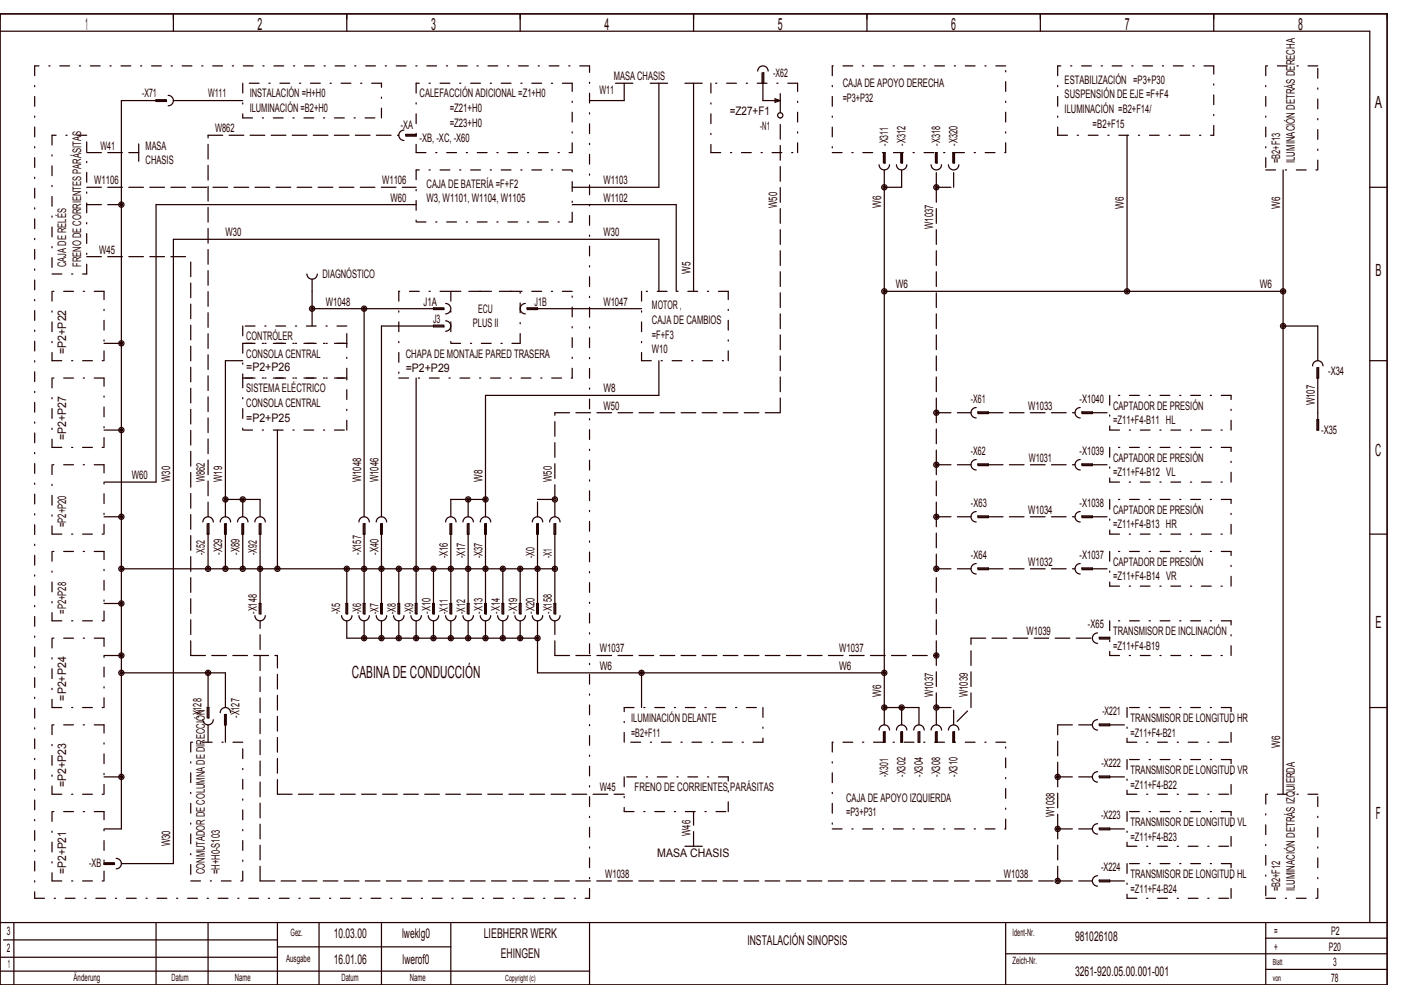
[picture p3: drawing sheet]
<svg xmlns="http://www.w3.org/2000/svg" width="404mm" height="284mm" viewBox="0 0 404 284" stroke-linecap="round" stroke-linejoin="round" font-family="sans-serif">
<g fill="none" stroke="#240000" stroke-width=".35" stroke-dasharray="2.8 2.8 .4 2.8">
<path d="M10 19v240M170 19h-160M240 19v25M290 19h-50M305 19v20M350 19h-45M365 19v30M380 19h-15M15 39v40M25 39h-10M70 24v10M70 34h40"/>
<path d="M110 34v-10M110 24h-40M120 24v20M165 24h-45M205 24v20M230 24h-25M305 39h45M350 39v-20M120 49v15M120 44h45M165 49h-45M165 44v-20"/>
<path d="M205 44h25M230 44v-20M240 44h50M290 44v-25M365 49h15M380 49v-30M15 79h10M25 79v-40M120 64h45M165 64v-15M15 84v20M30 84h-15"/>
<path d="M70 94v5M70 99h30M70 99v10M100 99v-5M100 94h-30M100 99h-30M115 84v25M130 84v15M130 99h20M150 99v-15M150 84h-20M165 84h-50"/>
<path d="M185 84v20M210 84h-25M15 109v20M15 104h15M30 109h-15M30 104v-20M70 109h30M70 109v15M100 109v-10M100 109h-30M115 109h50M165 109v-25"/>
<path d="M185 104h25M210 104v-20M320 114v10M355 114h-35M15 134v20M15 129h15M30 134h-15M30 129v-20M70 124h30M100 124v-15M320 129v10M320 139h35"/>
<path d="M320 124h35M355 139v-10M355 129h-35M355 124v-10M15 159v20M15 154h15M30 159h-15M30 154v-20M320 159v10M320 144v10M320 154h35M355 159h-35"/>
<path d="M355 154v-10M355 144h-35M15 179h15M30 179v-20M320 179v10M320 169h35M355 179h-35M355 169v-10M15 184v20M30 184h-15M320 189h35M355 189v-10"/>
<path d="M15 209v20M15 204h15M30 209h-15M30 204v-20M55 214v40M70 214h-15M180 214v-10M180 204h40M220 204v10M220 214h-40M240 214v25M290 214h-50"/>
<path d="M325 204v10M325 214h30M325 219v10M355 214v-10M355 204h-30M355 219h-30M15 234v20M15 229h15M30 234h-15M30 229v-20M180 224v10M180 234h30"/>
<path d="M210 234v-10M210 224h-30M240 239h50M290 239v-25M325 229h30M325 234v10M355 229v-10M355 234h-30M365 229v30M380 229h-15M10 259h160M15 254h15"/>
<path d="M30 254v-20M55 254h15M70 254v-40M170 259v-240M325 244h30M325 249v10M325 259h30M355 244v-10M355 259v-10M355 249h-30M365 259h15M380 259v-30"/>
</g>
<g fill="none" stroke="#240000" stroke-width=".35">
<path d="M0 4h400v280h-400zM0 9h395v257M50 4v5M100 4v5M150 4v5M200 4v5M250 4v5M300 4v5M350 4v5M48 28.8h-3v.5h3v-.3h-13v210h-5M48.5 27.5a1.5 1.5 0 0 1 1.5 1.5 1.5 1.5 0 0 1-1.5 1.5M50 29h20"/>
<path d="M116.5 37.5a1.5 1.5 0 0 0-1.5 1.5 1.5 1.5 0 0 0 1.5 1.5M120 39h-3v-.2h3v.5h-3M177.5 24h5M180 24v5h-10M187.5 24h5M190 24v30h-25M197.5 24h5M200 24v60M218.5 20.5a1.5 1.5 0 0 1 1.5-1.5 1.5 1.5 0 0 1 1.5 1.5M219.8 21v3h.4v-3h-.2v8h5M223.5 28.5l1.5 .5-1.5 .5zM225 27v5.5"/>
<path d="M325 39v45M40 41.5v5M120 59h-75v80h-15M165 59h30v25M253.5 47.5a1.5 1.5 0 0 0 1.5 1.5 1.5 1.5 0 0 0 1.5-1.5M255 44v3h.2v-3h-.5v3M255 49v160M258.5 47.5a1.5 1.5 0 0 0 1.5 1.5 1.5 1.5 0 0 0 1.5-1.5M260 44v3h.2v-3h-.5v3M260 49v5h-5M268.5 47.5a1.5 1.5 0 0 0 1.5 1.5 1.5 1.5 0 0 0 1.5-1.5M270 44v3h.2v-3h-.4v3"/>
<path d="M273.5 47.5a1.5 1.5 0 0 0 1.5 1.5 1.5 1.5 0 0 0 1.5-1.5M275 44v3h.2v-3h-.4v3M370 49v180M395 54h5M88.5 79a1.5 1.5 0 0 0 1.5 1.5 1.5 1.5 0 0 0 1.5-1.5M30 99h5M90 80.5v13.5M105 89v60M128 93.8h-3v.5h3v-.3h-18v55M128 88.8h-3v.5h3v-.3h-38M128.5 92.5a1.5 1.5 0 0 1 1.5 1.5 1.5 1.5 0 0 1-1.5 1.5M128.5 87.5a1.5 1.5 0 0 1 1.5 1.5 1.5 1.5 0 0 1-1.5 1.5"/>
<path d="M151.5 87.5a1.5 1.5 0 0 0-1.5 1.5 1.5 1.5 0 0 0 1.5 1.5M185 89h-33v-.2h3v.5h-3M190 84v-15h-140v180h-15M255 84h115M370 94h10v10M70 104h-5v45M120 109v68h.2v-3h-.5v3M190 104v10h-50v35M281.5 117.5a1.5 1.5 0 0 0-1.5 1.5 1.5 1.5 0 0 0 1.5 1.5M285 119h-3v-.2h3v.5h-3M311.5 117.5a1.5 1.5 0 0 0-1.5 1.5 1.5 1.5 0 0 0 1.5 1.5M315 119h-3v-.2h3v.5h-3"/>
<path d="M378.5 105.5a1.5 1.5 0 0 1 1.5-1.5 1.5 1.5 0 0 1 1.5 1.5M379.7 106v3h.6v-3h-.3v18M395 104h5M30 124h5M80 124v40M281.5 132.5a1.5 1.5 0 0 0-1.5 1.5 1.5 1.5 0 0 0 1.5 1.5M285 134h-3v-.2h3v.5h-3M311.5 132.5a1.5 1.5 0 0 0-1.5 1.5 1.5 1.5 0 0 0 1.5 1.5M315 134h-3v-.2h3v.5h-3M379.7 121h.6v3h-.6zM30 149h5M58.5 150.5a1.5 1.5 0 0 1 1.5-1.5 1.5 1.5 0 0 1 1.5 1.5"/>
<path d="M59.8 151v3h.4v-3h-.2v13M63.5 150.5a1.5 1.5 0 0 1 1.5-1.5 1.5 1.5 0 0 1 1.5 1.5M64.7 151v3h.5v-3h-.2v13M65 144h10v5M68.5 150.5a1.5 1.5 0 0 1 1.5-1.5 1.5 1.5 0 0 1 1.5 1.5M69.7 151v3h.6v-3h-.3v13M70 144v5M73.5 150.5a1.5 1.5 0 0 1 1.5-1.5 1.5 1.5 0 0 1 1.5 1.5M74.8 151v3h.5v-3h-.3v26h.3v-3h-.5v3M103.5 150.5a1.5 1.5 0 0 1 1.5-1.5 1.5 1.5 0 0 1 1.5 1.5M104.7 151v3h.6v-3h-.3v26h.3v-3h-.6v3M108.5 150.5a1.5 1.5 0 0 1 1.5-1.5 1.5 1.5 0 0 1 1.5 1.5"/>
<path d="M109.8 151v3h.5v-3h-.3v26h.3v-3h-.5v3M128.5 150.5a1.5 1.5 0 0 1 1.5-1.5 1.5 1.5 0 0 1 1.5 1.5M129.8 151v3h.4v-3h-.2v26h.2v-3h-.4v3M133.5 150.5a1.5 1.5 0 0 1 1.5-1.5 1.5 1.5 0 0 1 1.5 1.5M134.8 151v3h.4v-3h-.2v26h.2v-3h-.4v3M135 144v5M138.5 150.5a1.5 1.5 0 0 1 1.5-1.5 1.5 1.5 0 0 1 1.5 1.5M139.7 151v3h.6v-3h-.3v26h.3v-3h-.6v3M140 144h-10v5M153.5 150.5a1.5 1.5 0 0 1 1.5-1.5 1.5 1.5 0 0 1 1.5 1.5M154.7 151v3h.5v-3h-.2v26h.2v-3h-.5v3M158.5 150.5a1.5 1.5 0 0 1 1.5-1.5 1.5 1.5 0 0 1 1.5 1.5"/>
<path d="M159.7 151v3h.6v-3h-.3v26h.3v-3h-.6v3M281.5 147.5a1.5 1.5 0 0 0-1.5 1.5 1.5 1.5 0 0 0 1.5 1.5M285 149h-3v-.2h3v.5h-3M311.5 147.5a1.5 1.5 0 0 0-1.5 1.5 1.5 1.5 0 0 0 1.5 1.5M315 149h-3v-.2h3v.5h-3M395 154h5M30 174h5M35 164h125M73.5 177.5a1.5 1.5 0 0 0 1.5 1.5 1.5 1.5 0 0 0 1.5-1.5M98.5 177.5a1.5 1.5 0 0 0 1.5 1.5 1.5 1.5 0 0 0 1.5-1.5M100 179v5h55M100 164v13h.2v-3h-.5v3"/>
<path d="M103.5 177.5a1.5 1.5 0 0 0 1.5 1.5 1.5 1.5 0 0 0 1.5-1.5M105 179v5M108.5 177.5a1.5 1.5 0 0 0 1.5 1.5 1.5 1.5 0 0 0 1.5-1.5M110 179v5M113.5 177.5a1.5 1.5 0 0 0 1.5 1.5 1.5 1.5 0 0 0 1.5-1.5M115 164v13h.2v-3h-.4v3M115 179v5M118.5 177.5a1.5 1.5 0 0 0 1.5 1.5 1.5 1.5 0 0 0 1.5-1.5M120 179v5M123.5 177.5a1.5 1.5 0 0 0 1.5 1.5 1.5 1.5 0 0 0 1.5-1.5M125 164v13h.3v-3h-.6v3M125 179v5"/>
<path d="M128.5 177.5a1.5 1.5 0 0 0 1.5 1.5 1.5 1.5 0 0 0 1.5-1.5M130 179v5M133.5 177.5a1.5 1.5 0 0 0 1.5 1.5 1.5 1.5 0 0 0 1.5-1.5M135 179v5M138.5 177.5a1.5 1.5 0 0 0 1.5 1.5 1.5 1.5 0 0 0 1.5-1.5M140 179v5M143.5 177.5a1.5 1.5 0 0 0 1.5 1.5 1.5 1.5 0 0 0 1.5-1.5M145 164v13h.3v-3h-.5v3M145 179v5M148.5 177.5a1.5 1.5 0 0 0 1.5 1.5 1.5 1.5 0 0 0 1.5-1.5M150 164v13h.2v-3h-.4v3M150 179v5"/>
<path d="M153.5 177.5a1.5 1.5 0 0 0 1.5 1.5 1.5 1.5 0 0 0 1.5-1.5M155 179v15h100M158.5 177.5a1.5 1.5 0 0 0 1.5 1.5 1.5 1.5 0 0 0 1.5-1.5M281.5 162.5a1.5 1.5 0 0 0-1.5 1.5 1.5 1.5 0 0 0 1.5 1.5M285 164h-3v-.2h3v.5h-3M311.5 162.5a1.5 1.5 0 0 0-1.5 1.5 1.5 1.5 0 0 0 1.5 1.5M315 164h-3v-.2h3v.5h-3M30 189h5M35 194h30v10M60 194v13h.2v-3h-.4v3M185 194v10M316.5 182.5a1.5 1.5 0 0 0-1.5 1.5 1.5 1.5 0 0 0 1.5 1.5"/>
<path d="M320 184h-3v-.2h3v.5h-3M58.5 207.5a1.5 1.5 0 0 0 1.5 1.5 1.5 1.5 0 0 0 1.5-1.5M60 209v5M63.5 205.5a1.5 1.5 0 0 1 1.5-1.5 1.5 1.5 0 0 1 1.5 1.5M64.7 206v3h.5v-3h-.2v8M253.5 210.5a1.5 1.5 0 0 1 1.5-1.5 1.5 1.5 0 0 1 1.5 1.5M254.7 211v3h.5v-3h-.2v3M255 204h10v5M258.5 210.5a1.5 1.5 0 0 1 1.5-1.5 1.5 1.5 0 0 1 1.5 1.5M259.7 211v3h.5v-3h-.2v3M260 204v5M263.5 210.5a1.5 1.5 0 0 1 1.5-1.5 1.5 1.5 0 0 1 1.5 1.5"/>
<path d="M264.7 211v3h.6v-3h-.3v3M268.5 210.5a1.5 1.5 0 0 1 1.5-1.5 1.5 1.5 0 0 1 1.5 1.5M269.8 211v3h.4v-3h-.2v3M273.5 210.5a1.5 1.5 0 0 1 1.5-1.5 1.5 1.5 0 0 1 1.5 1.5M274.8 211v3h.4v-3h-.2v3M316.5 207.5a1.5 1.5 0 0 0-1.5 1.5 1.5 1.5 0 0 0 1.5 1.5M320 209h-3v-.2h3v.5h-3M395 204h5M30 224h5M316.5 222.5a1.5 1.5 0 0 0-1.5 1.5 1.5 1.5 0 0 0 1.5 1.5M316.5 237.5a1.5 1.5 0 0 0-1.5 1.5 1.5 1.5 0 0 0 1.5 1.5M320 224h-3v-.2h3v.5h-3"/>
<path d="M320 239h-3v-.2h3v.5h-3M33 248.8h-3v.5h3v-.3h-3M33.5 247.5a1.5 1.5 0 0 1 1.5 1.5 1.5 1.5 0 0 1-1.5 1.5M197.5 244h5M316.5 252.5a1.5 1.5 0 0 0-1.5 1.5 1.5 1.5 0 0 0 1.5 1.5M320 254h-3v-.2h3v.5h-3M0 276h80M0 266h400M1 271h79M4 266v18M45 266v18M60 266v18"/>
<path d="M80 266v18M80 273h50M92 266v18M110 266v18M130 266v18M170 266v18M290 266v18M290 275h110M365 266v18M365 279.5h35M365 270.5h35M0 280h170"/>
<circle cx="225" cy="33.2" r=".75"/>
<circle cx="35" cy="59" r=".75"/>
<circle cx="35" cy="59" r=".38"/>
<circle cx="255" cy="54" r=".75"/>
<circle cx="255" cy="54" r=".38"/>
<circle cx="270" cy="54" r=".75"/>
<circle cx="270" cy="54" r=".38"/>
<circle cx="35" cy="99" r=".75"/>
<circle cx="35" cy="99" r=".38"/>
<circle cx="90" cy="89" r=".75"/>
<circle cx="90" cy="89" r=".38"/>
<circle cx="105" cy="89" r=".75"/>
<circle cx="105" cy="89" r=".38"/>
<circle cx="255" cy="84" r=".75"/>
<circle cx="255" cy="84" r=".38"/>
<circle cx="325" cy="84" r=".75"/>
<circle cx="325" cy="84" r=".38"/>
<circle cx="370" cy="84" r=".75"/>
<circle cx="370" cy="94" r=".75"/>
<circle cx="370" cy="84" r=".38"/>
<circle cx="370" cy="94" r=".38"/>
<circle cx="270" cy="119" r=".75"/>
<circle cx="270" cy="119" r=".38"/>
<circle cx="35" cy="124" r=".75"/>
<circle cx="35" cy="124" r=".38"/>
<circle cx="270" cy="134" r=".75"/>
<circle cx="270" cy="134" r=".38"/>
<circle cx="35" cy="149" r=".75"/>
<circle cx="35" cy="149" r=".38"/>
<circle cx="65" cy="144" r=".75"/>
<circle cx="65" cy="144" r=".38"/>
<circle cx="70" cy="144" r=".75"/>
<circle cx="70" cy="144" r=".38"/>
<circle cx="135" cy="144" r=".75"/>
<circle cx="135" cy="144" r=".38"/>
<circle cx="140" cy="144" r=".75"/>
<circle cx="140" cy="144" r=".38"/>
<circle cx="160" cy="144" r=".75"/>
<circle cx="160" cy="144" r=".38"/>
<circle cx="270" cy="149" r=".75"/>
<circle cx="270" cy="149" r=".38"/>
<circle cx="35" cy="164" r=".75"/>
<circle cx="35" cy="174" r=".75"/>
<circle cx="35" cy="174" r=".38"/>
<circle cx="35" cy="164" r=".38"/>
<circle cx="60" cy="164" r=".75"/>
<circle cx="60" cy="164" r=".38"/>
<circle cx="65" cy="164" r=".75"/>
<circle cx="65" cy="164" r=".38"/>
<circle cx="70" cy="164" r=".75"/>
<circle cx="70" cy="164" r=".38"/>
<circle cx="75" cy="164" r=".75"/>
<circle cx="75" cy="164" r=".38"/>
<circle cx="80" cy="164" r=".75"/>
<circle cx="80" cy="164" r=".38"/>
<circle cx="100" cy="164" r=".75"/>
<circle cx="100" cy="164" r=".38"/>
<circle cx="105" cy="164" r=".75"/>
<circle cx="105" cy="164" r=".38"/>
<circle cx="110" cy="164" r=".75"/>
<circle cx="110" cy="164" r=".38"/>
<circle cx="115" cy="164" r=".75"/>
<circle cx="115" cy="164" r=".38"/>
<circle cx="120" cy="164" r=".75"/>
<circle cx="120" cy="164" r=".38"/>
<circle cx="125" cy="164" r=".75"/>
<circle cx="125" cy="164" r=".38"/>
<circle cx="130" cy="164" r=".75"/>
<circle cx="130" cy="164" r=".38"/>
<circle cx="135" cy="164" r=".75"/>
<circle cx="135" cy="164" r=".38"/>
<circle cx="140" cy="164" r=".75"/>
<circle cx="140" cy="164" r=".38"/>
<circle cx="145" cy="164" r=".75"/>
<circle cx="145" cy="164" r=".38"/>
<circle cx="150" cy="164" r=".75"/>
<circle cx="150" cy="164" r=".38"/>
<circle cx="155" cy="164" r=".75"/>
<circle cx="155" cy="164" r=".38"/>
<circle cx="160" cy="164" r=".75"/>
<circle cx="160" cy="164" r=".38"/>
<circle cx="270" cy="164" r=".75"/>
<circle cx="270" cy="164" r=".38"/>
<circle cx="35" cy="194" r=".75"/>
<circle cx="35" cy="189" r=".75"/>
<circle cx="35" cy="194" r=".38"/>
<circle cx="35" cy="189" r=".38"/>
<circle cx="60" cy="194" r=".75"/>
<circle cx="60" cy="194" r=".38"/>
<circle cx="105" cy="184" r=".75"/>
<circle cx="105" cy="184" r=".38"/>
<circle cx="110" cy="184" r=".75"/>
<circle cx="110" cy="184" r=".38"/>
<circle cx="115" cy="184" r=".75"/>
<circle cx="115" cy="184" r=".38"/>
<circle cx="120" cy="184" r=".75"/>
<circle cx="120" cy="184" r=".38"/>
<circle cx="125" cy="184" r=".75"/>
<circle cx="125" cy="184" r=".38"/>
<circle cx="130" cy="184" r=".75"/>
<circle cx="130" cy="184" r=".38"/>
<circle cx="135" cy="184" r=".75"/>
<circle cx="135" cy="184" r=".38"/>
<circle cx="140" cy="184" r=".75"/>
<circle cx="140" cy="184" r=".38"/>
<circle cx="145" cy="184" r=".75"/>
<circle cx="145" cy="184" r=".38"/>
<circle cx="150" cy="184" r=".75"/>
<circle cx="150" cy="184" r=".38"/>
<circle cx="155" cy="184" r=".75"/>
<circle cx="155" cy="184" r=".38"/>
<circle cx="185" cy="194" r=".75"/>
<circle cx="185" cy="194" r=".38"/>
<circle cx="255" cy="194" r=".75"/>
<circle cx="255" cy="194" r=".38"/>
<circle cx="270" cy="189" r=".75"/>
<circle cx="270" cy="189" r=".38"/>
<circle cx="255" cy="204" r=".75"/>
<circle cx="255" cy="204" r=".38"/>
<circle cx="260" cy="204" r=".75"/>
<circle cx="260" cy="204" r=".38"/>
<circle cx="270" cy="204" r=".75"/>
<circle cx="270" cy="204" r=".38"/>
<circle cx="35" cy="224" r=".75"/>
<circle cx="35" cy="224" r=".38"/>
<circle cx="305" cy="224" r=".75"/>
<circle cx="305" cy="239" r=".75"/>
<circle cx="305" cy="224" r=".38"/>
<circle cx="305" cy="239" r=".38"/>
<circle cx="305" cy="254" r=".75"/>
<circle cx="305" cy="254" r=".38"/>
</g>
<g fill="none" stroke="#240000" stroke-width=".35" stroke-dasharray="4.2 1.8">
<path d="M60 39h55M25 59h10M25 54h95M25 44h15M270 54v-5M270 54h5M275 54v-5M25 74h30M160 119h65M225 119v-85M270 119v-65M270 119h10"/>
<path d="M285 119h25M315 119h5M270 134v-15M270 134h10M285 134h25M315 134h5M60 149v-110M155 149v-5M155 144h5M160 149v-5M160 144v-25M270 149v-15"/>
<path d="M270 149h10M285 149h25M315 149h5M270 164v-15M270 164h10M285 164h25M315 164h5M55 189v-115M55 189h25M160 189v-10M160 189h110M270 189v-25"/>
<path d="M280 184h35M270 209v-5M270 204v-15M270 204h5M275 209v-5M276 208l4-4M280 204v-20M305 209h10M320 209h5M80 229v-40M80 229h100M305 239v-15"/>
<path d="M305 224v-15M305 239h10M305 224h10M320 239h5M320 224h5M75 254v-75M75 254h230M200 244v-10M305 254v-15M305 254h10M320 254h5"/>
</g>
<g font-size="4.8" fill="#240000">
<text x="24.6" y="8.6">1</text>
<text x="74.3" y="8.6">2</text>
<text x="124.3" y="8.6">3</text>
<text x="174.3" y="8.6">4</text>
<text x="224.3" y="8.6">5</text>
<text x="274.3" y="8.6">6</text>
<text x="324.3" y="8.6">7</text>
<text x="374.3" y="8.6">8</text>
<text x="396.5" y="31.1">A</text>
<text x="396.7" y="79.6">B</text>
<text x="396.6" y="131.6">C</text>
<text x="396.7" y="181.1">E</text>
<text x="101.5" y="195.6">CABINA DE CONDUCCIÓN</text>
<text x="396.8" y="236.1">F</text>
</g>
<g font-size="3.9" fill="#240000">
<text x="96.2" y="270.3">10.03.00</text>
<text x="116" y="270.3">lweklg0</text>
<text x="139.5" y="270.3">LIEBHERR WERK</text>
<text x="215.5" y="272.3">INSTALACIÓN SINOPSIS</text>
<text x="310" y="271.3">981026108</text>
<text x="96.2" y="277.8">16.01.06</text>
<text x="116.1" y="277.8">lwerof0</text>
<text x="144.4" y="276.3">EHINGEN</text>
<text x="310" y="281.3">3261­920.05.00.001­001</text>
</g>
<g font-size="3.4" fill="#240000">
<text x="177" y="23.1">MASA CHASIS</text>
<text x="223" y="22.1">­X62</text>
<text x="41" y="28.1">­X71</text>
<text x="60" y="28.1">W111</text>
<text x="72" y="28.1">INSTALACIÓN =H+H0</text>
<text x="121" y="28.1">CALEFACCIÓN ADICIONAL =Z1+H0</text>
<text x="172.9" y="27.1">W11</text>
<text x="243" y="25.1">CAJA DE APOYO DERECHA</text>
<text x="243" y="29.4">=P3+P32</text>
<text x="307" y="24.1">ESTABILIZACIÓN =P3+P30</text>
<text x="307" y="28.4">SUSPENSIÓN DE EJE =F+F4</text>
<text x="72" y="32.4">ILUMINACIÓN =B2+H0</text>
<text x="129.7" y="32.4">=Z21+H0</text>
<text x="210.4" y="33.1">=Z27+F1</text>
<text x="307" y="32.6">ILUMINACIÓN =B2+F14/</text>
<text x="62" y="38.1">W862</text>
<text x="115.6" y="37.1">­XA</text>
<text x="121" y="40.9">­XB, ­XC, ­X60</text>
<text x="129.7" y="36.6">=Z23+H0</text>
<text x="219.2" y="37.4">­N1</text>
<text x="256.1" y="42" transform="rotate(-90 256.1 42)">­X311</text>
<text x="261.1" y="42" transform="rotate(-90 261.1 42)">­X312</text>
<text x="271.1" y="42" transform="rotate(-90 271.1 42)">­X318</text>
<text x="276.1" y="42" transform="rotate(-90 276.1 42)">­X320</text>
<text x="315.1" y="36.9">=B2+F15</text>
<text x="29" y="43.1">W41</text>
<text x="42" y="43.1">MASA</text>
<text x="42" y="47.4">CHASIS</text>
<text x="369.1" y="47" transform="rotate(-90 369.1 47)">=B2+F13</text>
<text x="373.4" y="47" transform="rotate(-90 373.4 47)">ILUMINACIÓN DETRÁS DERECHA</text>
<text x="27.2" y="53.1">W1106</text>
<text x="110.2" y="53.1">W1106</text>
<text x="174" y="53.1">W1103</text>
<text x="112.6" y="58.1">W60</text>
<text x="123" y="54.1">CAJA DE BATERÍA =F+F2</text>
<text x="123" y="58.4">W3, W1101, W1104, W1105</text>
<text x="174" y="58.1">W1102</text>
<text x="224.1" y="60" transform="rotate(-90 224.1 60)">W50</text>
<text x="254.1" y="60" transform="rotate(-90 254.1 60)">W6</text>
<text x="269.1" y="66" transform="rotate(-90 269.1 66)">W1037</text>
<text x="324.1" y="60.2" transform="rotate(-90 324.1 60.2)">W6</text>
<text x="369.1" y="60.2" transform="rotate(-90 369.1 60.2)">W6</text>
<text x="65" y="68.1">W30</text>
<text x="174" y="68.1">W30</text>
<text x="19.1" y="77" transform="rotate(-90 19.1 77)">CAJA DE RELÉS</text>
<text x="23.4" y="77" transform="rotate(-90 23.4 77)">FRENO DE CORRIENTES PARÁSITAS</text>
<text x="28.6" y="73.1">W45</text>
<text x="93" y="80.1">DIAGNÓSTICO</text>
<text x="199.1" y="79" transform="rotate(-90 199.1 79)">W5</text>
<text x="258.3" y="83.1">W6</text>
<text x="363.3" y="83.1">W6</text>
<text x="94" y="88.1">W1048</text>
<text x="122.1" y="88.1">J1A</text>
<text x="154.2" y="88.1">J1B</text>
<text x="174" y="88.1">W1047</text>
<text x="188" y="89.1">MOTOR ,</text>
<text x="124.9" y="93.1">J3</text>
<text x="136.4" y="94.4">PLUS II</text>
<text x="137.9" y="90.1">ECU</text>
<text x="188" y="93.4">CAJA DE CAMBIOS</text>
<text x="71" y="98.1">CONTRÓLER</text>
<text x="188" y="97.6">=F+F3</text>
<text x="188" y="101.9">W10</text>
<text x="19.1" y="102" transform="rotate(-90 19.1 102)">=P2+P22</text>
<text x="71" y="103.1">CONSOLA CENTRAL</text>
<text x="71" y="107.1">=P2+P26</text>
<text x="117" y="103.1">CHAPA DE MONTAJE PARED TRASERA</text>
<text x="117" y="107.4">=P2+P29</text>
<text x="71" y="113.1">SISTEMA ELÉCTRICO</text>
<text x="174" y="113.1">W8</text>
<text x="383" y="108.1">­X34</text>
<text x="71" y="117.4">CONSOLA CENTRAL</text>
<text x="174" y="118.1">W50</text>
<text x="280" y="116.1">­X61</text>
<text x="296.5" y="118.1">W1033</text>
<text x="311.3" y="116.1">­X1040</text>
<text x="321" y="118.1">CAPTADOR DE PRESIÓN</text>
<text x="379.1" y="116.9" transform="rotate(-90 379.1 116.9)">W107</text>
<text x="71" y="121.6">=P2+P25</text>
<text x="321" y="122.4">=Z11+F4­B11 HL</text>
<text x="381" y="125.1">­X35</text>
<text x="19.1" y="127" transform="rotate(-90 19.1 127)">=P2+P27</text>
<text x="280" y="131.1">­X62</text>
<text x="311.3" y="131.1">­X1039</text>
<text x="296.7" y="133.1">W1031</text>
<text x="321" y="133.1">CAPTADOR DE PRESIÓN</text>
<text x="321" y="137.4">=Z11+F4­B12 VL</text>
<text x="38" y="138.1">W60</text>
<text x="49.1" y="139" transform="rotate(-90 49.1 139)">W30</text>
<text x="59.1" y="139" transform="rotate(-90 59.1 139)">W862</text>
<text x="64.1" y="139" transform="rotate(-90 64.1 139)">W19</text>
<text x="104.1" y="139" transform="rotate(-90 104.1 139)">W1048</text>
<text x="109.1" y="139" transform="rotate(-90 109.1 139)">W1046</text>
<text x="139.1" y="139" transform="rotate(-90 139.1 139)">W8</text>
<text x="159.1" y="139" transform="rotate(-90 159.1 139)">W50</text>
<text x="280" y="146.1">­X63</text>
<text x="296.5" y="148.1">W1034</text>
<text x="311.3" y="146.1">­X1038</text>
<text x="321" y="148.1">CAPTADOR DE PRESIÓN</text>
<text x="19.1" y="152" transform="rotate(-90 19.1 152)">=P2+P20</text>
<text x="321" y="152.4">=Z11+F4­B13 HR</text>
<text x="59.1" y="160" transform="rotate(-90 59.1 160)">­X52</text>
<text x="64.1" y="160" transform="rotate(-90 64.1 160)">­X29</text>
<text x="69.1" y="160" transform="rotate(-90 69.1 160)">­X89</text>
<text x="74.1" y="160" transform="rotate(-90 74.1 160)">­X92</text>
<text x="104.1" y="160" transform="rotate(-90 104.1 160)">­X157</text>
<text x="109.1" y="160" transform="rotate(-90 109.1 160)">­X40</text>
<text x="129.1" y="161" transform="rotate(-90 129.1 161)">­X16</text>
<text x="134.1" y="161" transform="rotate(-90 134.1 161)">­X17</text>
<text x="139.1" y="161" transform="rotate(-90 139.1 161)">­X37</text>
<text x="154.1" y="161" transform="rotate(-90 154.1 161)">­X0</text>
<text x="159.1" y="161" transform="rotate(-90 159.1 161)">­X1</text>
<text x="280" y="161.1">­X64</text>
<text x="311.3" y="161.1">­X1037</text>
<text x="296.5" y="163.1">W1032</text>
<text x="321" y="163.1">CAPTADOR DE PRESIÓN</text>
<text x="321" y="167.4">=Z11+F4­B14 VR</text>
<text x="19.1" y="177" transform="rotate(-90 19.1 177)">=P2+P28</text>
<text x="74.1" y="177" transform="rotate(-90 74.1 177)">­X148</text>
<text x="98.1" y="177" transform="rotate(-90 98.1 177)">­X5</text>
<text x="104.1" y="177" transform="rotate(-90 104.1 177)">­X6</text>
<text x="109.1" y="177" transform="rotate(-90 109.1 177)">­X7</text>
<text x="114.1" y="177" transform="rotate(-90 114.1 177)">­X8</text>
<text x="119.1" y="177" transform="rotate(-90 119.1 177)">­X9</text>
<text x="124.1" y="177" transform="rotate(-90 124.1 177)">­X10</text>
<text x="129.1" y="177" transform="rotate(-90 129.1 177)">­X11</text>
<text x="134.1" y="177" transform="rotate(-90 134.1 177)">­X12</text>
<text x="139.1" y="177" transform="rotate(-90 139.1 177)">­X13</text>
<text x="144.1" y="177" transform="rotate(-90 144.1 177)">­X14</text>
<text x="149.1" y="177" transform="rotate(-90 149.1 177)">­X19</text>
<text x="154.1" y="177" transform="rotate(-90 154.1 177)">­X20</text>
<text x="159.1" y="177" transform="rotate(-90 159.1 177)">­X158</text>
<text x="296" y="183.1">W1039</text>
<text x="313.7" y="181.1">­X65</text>
<text x="321" y="183.1">TRANSMISOR DE INCLINACIÓN</text>
<text x="173" y="188.1">W1037</text>
<text x="242" y="188.1">W1037</text>
<text x="321" y="187.4">=Z11+F4­B19</text>
<text x="173" y="193.1">W6</text>
<text x="242" y="193.1">W6</text>
<text x="19.1" y="202" transform="rotate(-90 19.1 202)">=P2+P24</text>
<text x="254.1" y="201" transform="rotate(-90 254.1 201)">W6</text>
<text x="269.1" y="201" transform="rotate(-90 269.1 201)">W1037</text>
<text x="279.1" y="201" transform="rotate(-90 279.1 201)">W1039</text>
<text x="58.1" y="207" transform="rotate(-90 58.1 207)">­X128</text>
<text x="69.1" y="207" transform="rotate(-90 69.1 207)">­X127</text>
<text x="182" y="208.1">ILUMINACIÓN DELANTE</text>
<text x="317.9" y="206.1">­X221</text>
<text x="326" y="208.1">TRANSMISOR DE LONGITUD HR</text>
<text x="182" y="212.4">=B2+F11</text>
<text x="326" y="212.4">=Z11+F4­B21</text>
<text x="369.1" y="215.7" transform="rotate(-90 369.1 215.7)">W6</text>
<text x="317.6" y="221.1">­X222</text>
<text x="19.1" y="227" transform="rotate(-90 19.1 227)">=P2+P23</text>
<text x="256.1" y="224" transform="rotate(-90 256.1 224)">­X301</text>
<text x="261.1" y="224" transform="rotate(-90 261.1 224)">­X302</text>
<text x="266.1" y="224" transform="rotate(-90 266.1 224)">­X304</text>
<text x="271.1" y="224" transform="rotate(-90 271.1 224)">­X308</text>
<text x="276.1" y="224" transform="rotate(-90 276.1 224)">­X310</text>
<text x="326" y="223.1">TRANSMISOR DE LONGITUD VR</text>
<text x="326" y="227.4">=Z11+F4­B22</text>
<text x="173" y="228.1">W45</text>
<text x="183" y="228.1">FRENO DE CORRIENTES PARÁSITAS</text>
<text x="244" y="231.1">CAJA DE APOYO IZQUIERDA</text>
<text x="244" y="235.4">=P3+P31</text>
<text x="304.1" y="235.5" transform="rotate(-90 304.1 235.5)">W1038</text>
<text x="317.5" y="236.1">­X223</text>
<text x="326" y="238.1">TRANSMISOR DE LONGITUD VL</text>
<text x="49.1" y="244" transform="rotate(-90 49.1 244)">W30</text>
<text x="199.1" y="241" transform="rotate(-90 199.1 241)">W46</text>
<text x="326" y="242.4">=Z11+F4­B23</text>
<text x="25.7" y="250.1">­XB</text>
<text x="189.6" y="247.1">MASA CHASIS</text>
<text x="317.5" y="251.1">­X224</text>
<text x="19.1" y="252" transform="rotate(-90 19.1 252)">=P2+P21</text>
<text x="59.1" y="252" transform="rotate(-90 59.1 252)">CONMUTADOR DE COLUMNA DE DIRECCIÓN</text>
<text x="63.4" y="252" transform="rotate(-90 63.4 252)">=H+H0­S103</text>
<text x="174.5" y="253.1">W1038</text>
<text x="289.5" y="253.1">W1038</text>
<text x="326" y="253.1">TRANSMISOR DE LONGITUD HL</text>
<text x="326" y="257.4">=Z11+F4­B24</text>
<text x="369.1" y="257" transform="rotate(-90 369.1 257)">=B2+F12</text>
<text x="373.4" y="257" transform="rotate(-90 373.4 257)">ILUMINACIÓN DETRÁS IZQUIERDA</text>
<text x="2" y="269.6">3</text>
<text x="367.5" y="269.6">=</text>
<text x="383.8" y="269.6">P2</text>
<text x="2" y="274.6">2</text>
<text x="367.5" y="274.1">+</text>
<text x="383.2" y="274.1">P20</text>
<text x="2.2" y="279.1">1</text>
<text x="384.5" y="278.6">3</text>
<text x="383.9" y="283.1">78</text>
</g>
<g font-size="2.9" fill="#240000">
<text x="83.8" y="269.9">Gez.</text>
<text x="292" y="269.9">Ident­Nr.</text>
<text x="82.5" y="277.4">Ausgabe</text>
<text x="292" y="277.9">Zeich­Nr.</text>
<text x="21.2" y="282.9">Änderung</text>
<text x="49.5" y="282.9">Datum</text>
<text x="67.7" y="282.9">Name</text>
<text x="98.5" y="282.9">Datum</text>
<text x="118.2" y="282.9">Name</text>
</g>
<g font-size="2.4" fill="#240000">
<text x="367" y="278.3">Blatt</text>
<text x="145.7" y="282.8">Copyright (c)</text>
<text x="367" y="282.8">von</text>
</g>
</svg>
